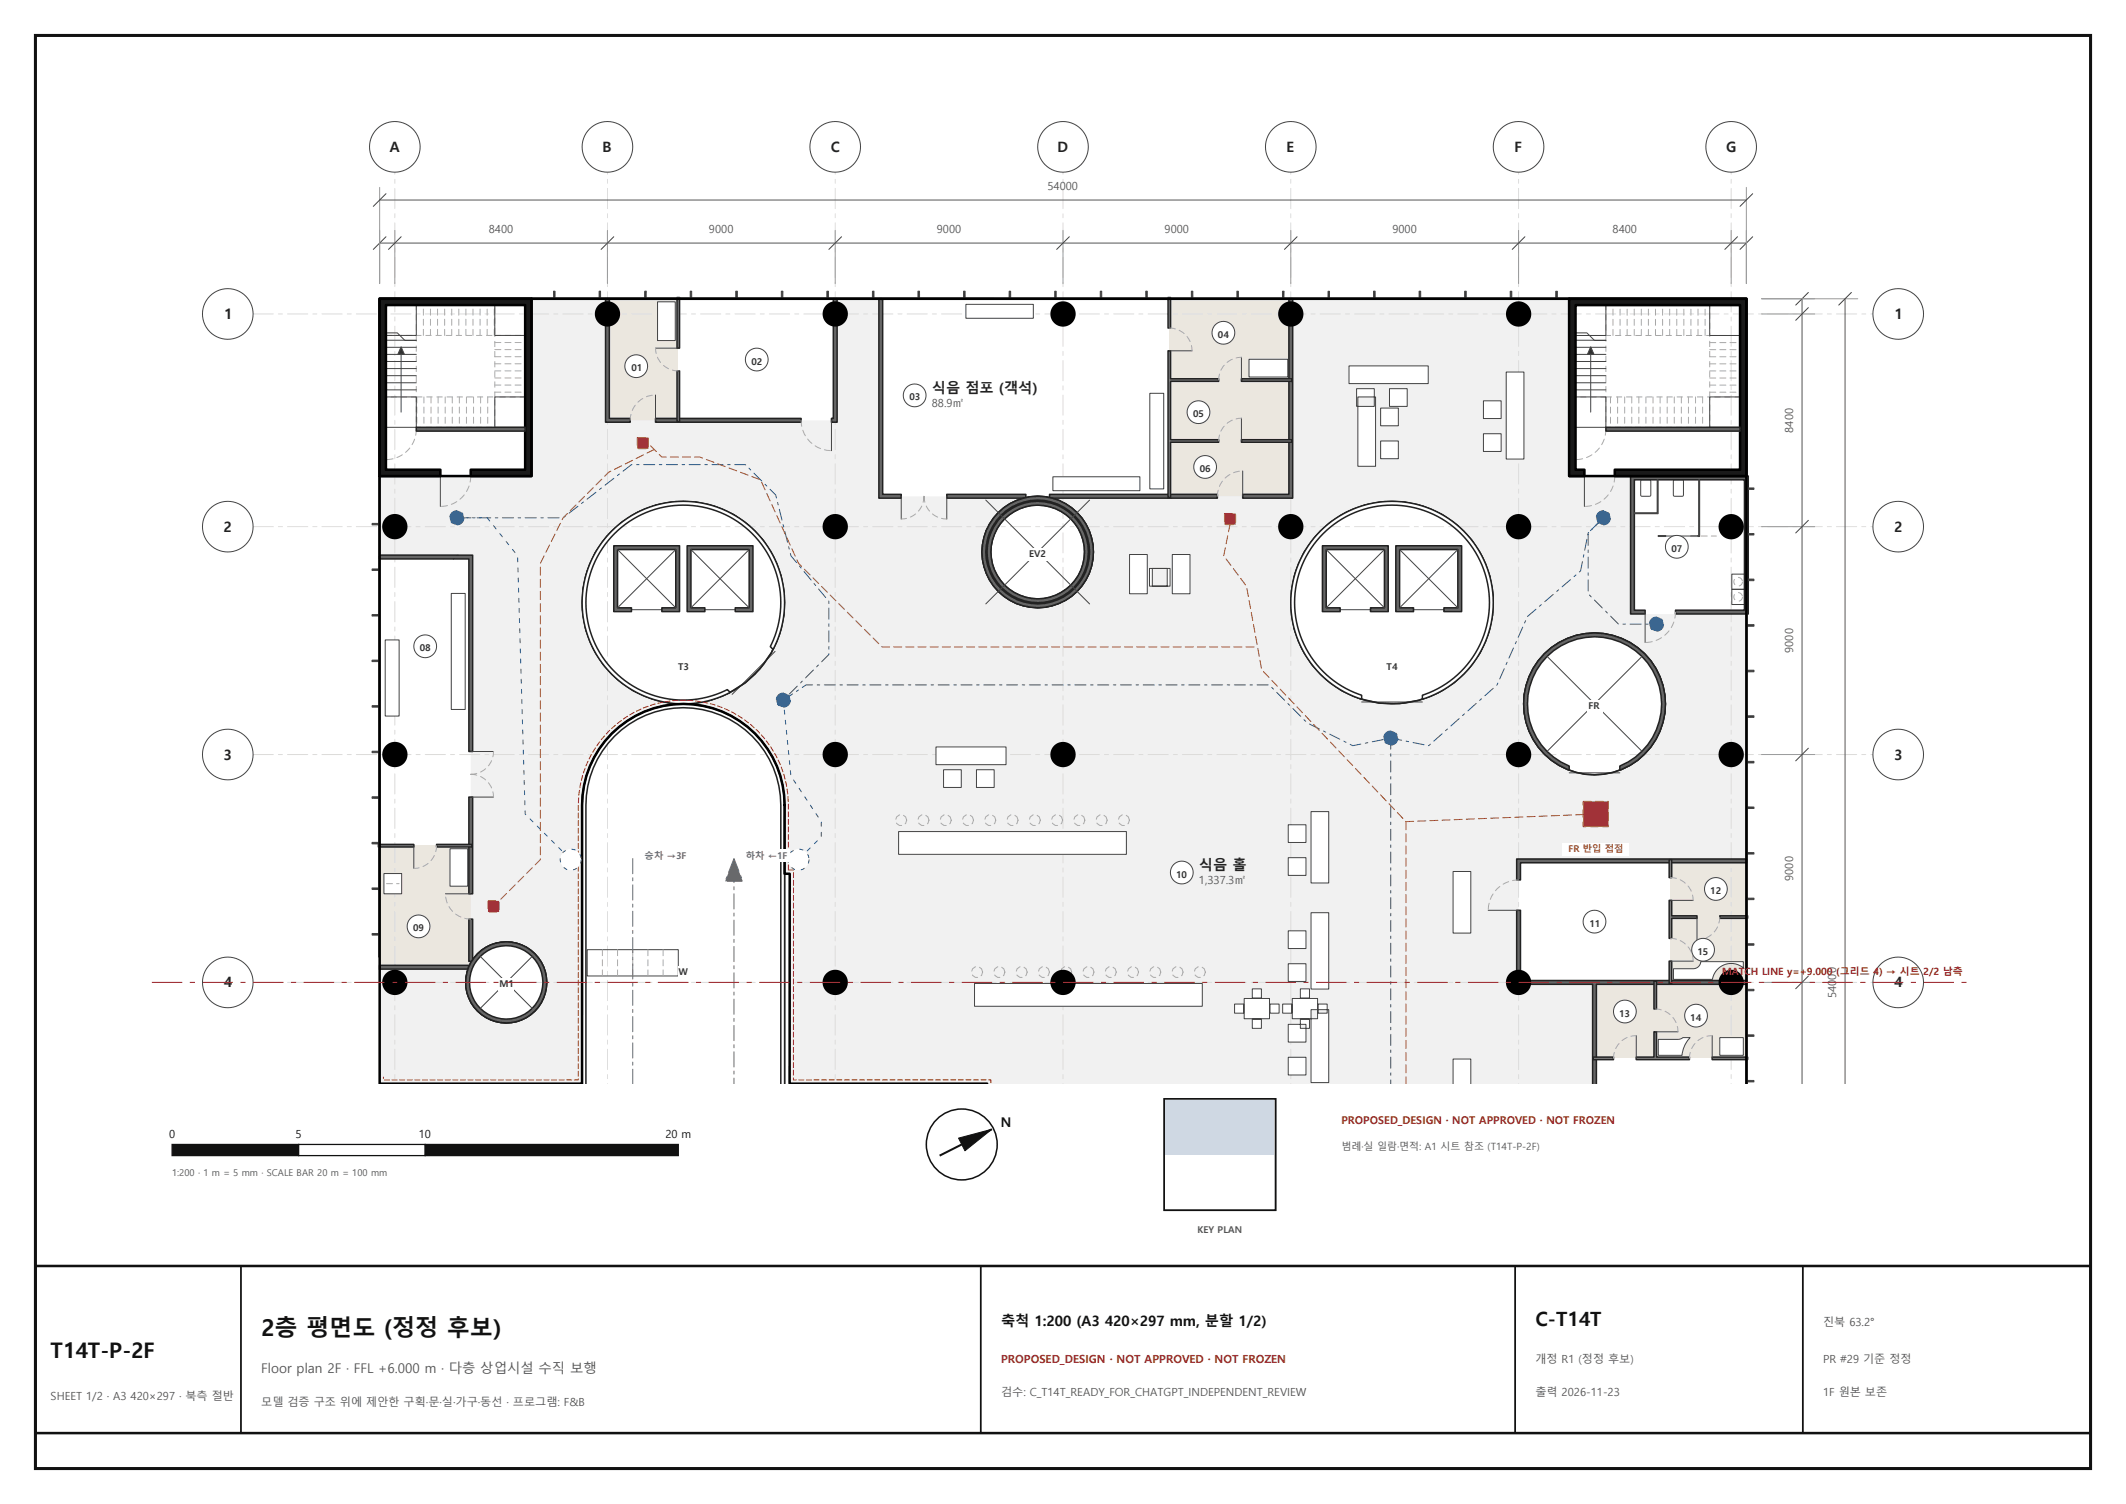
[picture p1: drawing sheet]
<svg xmlns="http://www.w3.org/2000/svg" width="420mm" height="297mm" viewBox="0 0 420 297" stroke-linecap="round" stroke-linejoin="round" font-family="sans-serif">
<path d="M7 7h406v283h-406z" fill="none" stroke="#111" stroke-width=".6"/>
<path d="M120 59h14v24h-14z" fill-rule="evenodd" fill="#ebe7df"/>
<g fill="#fff">
<path d="M134 59h31v24h-31z" fill-rule="evenodd"/>
<path d="M174 59h57v39h-57z" fill-rule="evenodd"/>
</g>
<g fill="#ebe7df">
<path d="M231 59h24v16.1h-24z" fill-rule="evenodd"/>
<path d="M231 75.1h24v12h-24z" fill-rule="evenodd"/>
<path d="M231 87.1h24v10.9h-24z" fill-rule="evenodd"/>
</g>
<path d="M75 110h18v57h-18z" fill-rule="evenodd" fill="#fff"/>
<path d="M75 167h18v24h-18z" fill-rule="evenodd" fill="#ebe7df"/>
<path d="M105 59h15v23.9l.1 .1h44.8l.1-24h9v38.9l30 .2a10.6 10.6 0 0 0-4.5 1.4l-1.2 .8a11.2 11.2 0 0 0-4.3 8.7l.2 2.1a10.8 10.8 0 0 0 4.1 6.6l2.5 1.5 2.8 .7 1.4 .1a11 11 0 0 0 5.5-1.5l2.3-1.7 1.7-2.3 .7-1.3 .4-1.3 .4-2.9a11 11 0 0 0-1.5-5.5l-1.7-2.3-2.3-1.7a11.1 11.1 0 0 0-4.4-1.4l48.8-.1 .1-39h55v34.9l.1 .1h12.2l-.2 .4v26.7l.4 .2h22.5v92.7h-189v-41.3l-.1-.2h-.9v-13.5a19.9 19.9 0 0 0-7.3-15.5l-1.6-1.1a19.2 19.2 0 0 0-7.2-3l-1.9-.3a20 20 0 0 0-18.6 8.8l-1 1.7a20.1 20.1 0 0 0-2.4 9.4v55h-40v-23l17.6-.1a8.1 8.1 0 0 0 1.8 8.8l.7 .6a8 8 0 0 0 11.3-1.4l.5-.9a8.1 8.1 0 0 0 .5-7.1l-.5-.9a8.1 8.1 0 0 0-5.9-3.9h-2.1l-1 .2-1.4 .5-1.4 .8-.8 .7-1.3 1.8v-80l-.2-.1h-17.7l-.1 11.6v-27.6h30zM300 170.1v23.8l.2 .1h14.8v20h30l-.1-44zM301 139a14 14 0 0 0 28 0 14 14 0 0 0-28 0zM252.6 214h44.8zM259.8 106a20.5 20.5 0 0 0-3.8 6.8 20.8 20.8 0 0 0 3.3 18.6l2.7 2.8a19.4 19.4 0 0 0 6.8 3.8l3.8 .9 3.9 .1 3.9-.7a22.3 22.3 0 0 0 9.8-6.3 19.9 19.9 0 0 0 2.6-22 22 22 0 0 0-8-8.4 20 20 0 0 0-15.2-1.8 19.2 19.2 0 0 0-6.9 3.5zM233 214h14zM119.9 105.9l-.1 .1a19.9 19.9 0 0 0-3.8 6.8 19.6 19.6 0 0 0-.9 7.7 19.9 19.9 0 0 0 6.9 13.7 20.1 20.1 0 0 0 18.4 4.1 22.3 22.3 0 0 0 9.8-6.3 20.1 20.1 0 0 0 4.1-18.4l-1.4-3.6a19.9 19.9 0 0 0-8.1-8.4 19.6 19.6 0 0 0-7.4-2.4l-3.9-.1a20.5 20.5 0 0 0-7.5 2.1l-1.7 1a10.3 10.3 0 0 0-3 2.4z" fill-rule="evenodd" fill="#f1f1f1"/>
<path d="M300 170h30v24h-30z" fill-rule="evenodd" fill="#fff"/>
<g fill="#ebe7df">
<path d="M330 170h15v11.1h-15z" fill-rule="evenodd"/>
<path d="M315 194h12v15h-12z" fill-rule="evenodd"/>
<path d="M327 194h18v15h-18z" fill-rule="evenodd"/>
<path d="M330 181.1h15v12.9h-15z" fill-rule="evenodd"/>
</g>
<path d="M315 209h30v5h-30z" fill-rule="evenodd" fill="#fff"/>
<g fill="none" stroke="#222" stroke-width=".3">
<path d="M119.8 106l2.9-2.7a20 20 0 0 1 30.1 6.7 22.1 22.1 0 0 1 2 11.4 22.3 22.3 0 0 1-4.6 10.6l-2.9 2.8a20.1 20.1 0 0 1-10.8 4.1 20.8 20.8 0 0 1-17.3-7.6l-2-3.3a20 20 0 0 1 .4-18.8zM259.8 106a22.3 22.3 0 0 1 9.8-6.3 20.8 20.8 0 0 1 18.5 4.1 20.8 20.8 0 0 1 6.8 17.6 22.4 22.4 0 0 1-4.7 10.6 20.7 20.7 0 0 1-17.6 6.9 20.1 20.1 0 0 1-10.6-4.7 20.7 20.7 0 0 1-6.8-17.6 22.4 22.4 0 0 1 4.6-10.6z"/>
<circle cx="205" cy="109" r="11"/>
<circle cx="315" cy="139" r="14"/>
<circle cx="100" cy="194" r="8"/>
</g>
<path d="M50 62h320M50 104h320M50 149h320M50 194h320M78 214v-180M120 214v-180M165 214v-180M210 214v-180M255 214v-180M300 214v-180M342 214v-180" fill="none" stroke="#dcdcdc" stroke-width=".2" stroke-dasharray="4 1 .8 1"/>
<g fill="#fff" stroke="#444" stroke-width=".2">
<path d="M129.9 59.6h3.5v7.7h-3.5z" fill-rule="evenodd"/>
<path d="M190.8 60.1h13.3v2.8h-13.3zM208 94.2h17.2v2.7h-17.2zM227.2 77.7h2.7v18.8h-2.7z" fill-rule="evenodd"/>
<path d="M246.8 71h7.6v3.5h-7.6z" fill-rule="evenodd"/>
<path d="M89.1 117.2h2.8v22.9h-2.8zM76.1 126.4h2.8v15h-2.8z" fill-rule="evenodd"/>
<path d="M88.9 167.6h3.5v7.4h-3.5zM75.9 172.5h3.5v4h-3.5z" fill-rule="evenodd"/>
</g>
<path d="M76.4 174.5h2.5" fill="none" stroke="#aaa" stroke-width=".2" stroke-dasharray="1.2 .8"/>
<path d="M223.1 109.5v7.8h3.5v-7.8zM227.6 112.3v3.5h3.5v-3.5zM231.6 109.5v7.8h3.5v-7.8zM227.1 112.3v3.5h3.5v-3.5zM287.1 209.1v4.9h3.5v-4.9zM291.6 214h3.5zM291.6 214h3.5zM287.1 172.1v12.2h3.5v-12.2zM223.4 214h15.8zM224.9 214h3.5zM231.4 214h3.5zM184.9 147.5v3.5h13.8v-3.5zM186.4 152v3.5h3.5v-3.5zM192.9 152v3.5h3.5v-3.5zM259 199.4v14.4h3.5v-14.4zM254.5 208.8v3.5h3.5v-3.5zM254.5 202.3v3.5h3.5v-3.5zM259 180.2v15.1h3.5v-15.1zM254.5 190.3v3.5h3.5v-3.5zM254.5 183.8v3.5h3.5v-3.5zM259 160.3v14.1h3.5v-14.1zM254.5 169.4v3.5h3.5v-3.5zM254.5 162.9v3.5h3.5v-3.5zM192.5 194.2v4.5h45v-4.5zM177.5 164.2v4.5h45v-4.5zM217.8 214h30zM221.8 214h1.9zM221.8 214h1.9zM226.6 214h1.9zM226.6 214h1.9zM231.3 214h1.9zM231.3 214h1.9zM236.1 214h1.9zM236.1 214h1.9zM240.8 214h1.9zM240.8 214h1.9zM245.6 214h1.9zM245.6 214h1.9zM245.8 197.2v4h5v-4zM243.9 198.3v1.8h1.8v-1.8zM250.9 198.3v1.8h1.8v-1.8zM247.4 201.3v1.8h1.8v-1.8zM247.4 195.3v1.8h1.8v-1.8zM255.3 197.2v4h5v-4zM253.4 198.3v1.8h1.8v-1.8zM260.4 198.3v1.8h1.8v-1.8zM256.9 201.3v1.8h1.8v-1.8zM256.9 195.3v1.8h1.8v-1.8zM266.5 72.3v3.5h15.7v-3.5zM268 76.8v3.5h3.5v-3.5zM274.5 76.8v3.5h3.5v-3.5zM268.3 78.4v13.7h3.5v-13.7zM272.7 87.1v3.5h3.5v-3.5zM272.7 80.6v3.5h3.5v-3.5zM297.6 73.5v17.2h3.5v-17.2zM293.1 85.7v3.5h3.5v-3.5zM293.1 79.2v3.5h3.5v-3.5z" fill-rule="evenodd" fill="#fff"/>
<g fill="none" stroke="#444" stroke-width=".2">
<path d="M266.5 72.3h15.7v3.5h-15.7zM268 76.8h3.5v3.5h-3.5zM268.3 78.4h3.5v13.7h-3.5zM274.5 76.8h3.5v3.5h-3.5zM293.1 79.2h3.5v3.5h-3.5zM297.6 73.5h3.5v17.2h-3.5zM272.7 87.1h3.5v3.5h-3.5zM272.7 80.6h3.5v3.5h-3.5zM293.1 85.7h3.5v3.5h-3.5zM223.1 109.5h3.5v7.8h-3.5zM227.1 112.3h3.5v3.5h-3.5zM227.6 112.3h3.5v3.5h-3.5z"/>
<path d="M231.6 109.5h3.5v7.8h-3.5zM184.9 147.5h13.8v3.5h-13.8zM186.4 152h3.5v3.5h-3.5zM192.9 152h3.5v3.5h-3.5zM177.5 164.2h45v4.5h-45zM254.5 169.4h3.5v3.5h-3.5zM254.5 162.9h3.5v3.5h-3.5zM259 160.3h3.5v14.1h-3.5zM287.1 172.1h3.5v12.2h-3.5zM192.5 194.2h45v4.5h-45zM243.9 198.3h1.8v1.8h-1.8zM245.8 197.2h5v4h-5z"/>
<path d="M247.4 195.3h1.8v1.8h-1.8zM250.9 198.3h1.8v1.8h-1.8zM253.4 198.3h1.8v1.8h-1.8zM254.5 190.3h3.5v3.5h-3.5zM254.5 183.8h3.5v3.5h-3.5zM255.3 197.2h5v4h-5zM256.9 195.3h1.8v1.8h-1.8zM259 199.4h3.5v14.4h-3.5zM259 180.2h3.5v15.1h-3.5zM260.4 198.3h1.8v1.8h-1.8zM247.4 201.3h1.8v1.8h-1.8zM254.5 208.8h3.5v3.5h-3.5z"/>
<path d="M254.5 202.3h3.5v3.5h-3.5zM256.9 201.3h1.8v1.8h-1.8zM287.1 214v-4.9h3.5v4.9"/>
</g>
<g fill="none" stroke="#aaa" stroke-width=".2" stroke-dasharray="1.2 .8">
<path d="M179.1 162l-.2-.7-.5-.4h-.7l-.6 .4-.2 .7 .2 .6 .6 .4h.7l.5-.4 .2-.6M183.5 162l-.2-.7-.5-.4h-.7l-.6 .4-.2 .7 .2 .6 .6 .4h.7l.5-.4 .2-.6M187.9 162l-.2-.7-.5-.4h-.7l-.6 .4-.2 .7 .2 .6 .6 .4h.7l.5-.4 .2-.6M192.3 162l-.2-.7-.5-.4h-.7l-.6 .4-.2 .7 .2 .6 .6 .4h.7l.5-.4 .2-.6M196.7 162l-.2-.7-.5-.4h-.7l-.6 .4-.2 .7 .2 .6 .6 .4h.7l.5-.4 .2-.6M201.1 162l-.2-.7-.5-.4h-.7l-.6 .4-.2 .7 .2 .6 .6 .4h.7l.5-.4 .2-.6M205.5 162l-.2-.7-.5-.4h-.7l-.6 .4-.2 .7 .2 .6 .6 .4h.7l.5-.4 .2-.6M209.9 162l-.2-.7-.5-.4h-.7l-.6 .4-.2 .7 .2 .6 .6 .4h.7l.5-.4 .2-.6M214.3 162l-.2-.7-.5-.4h-.7l-.6 .4-.2 .7 .2 .6 .6 .4h.7l.5-.4 .2-.6M218.7 162l-.2-.7-.5-.4h-.7l-.6 .4-.2 .7 .2 .6 .6 .4h.7l.5-.4 .2-.6M223.1 162l-.2-.7-.5-.4h-.7l-.6 .4-.2 .7 .2 .6 .6 .4h.7l.5-.4 .2-.6M194.1 192l-.2-.7-.5-.4h-.7l-.6 .4-.2 .7 .2 .6 .6 .4h.7l.5-.4 .2-.6"/>
<path d="M198.5 192l-.2-.7-.5-.4h-.7l-.6 .4-.2 .7 .2 .6 .6 .4h.7l.5-.4 .2-.6M202.9 192l-.2-.7-.5-.4h-.7l-.6 .4-.2 .7 .2 .6 .6 .4h.7l.5-.4 .2-.6M207.3 192l-.2-.7-.5-.4h-.7l-.6 .4-.2 .7 .2 .6 .6 .4h.7l.5-.4 .2-.6M211.7 192l-.2-.7-.5-.4h-.7l-.6 .4-.2 .7 .2 .6 .6 .4h.7l.5-.4 .2-.6M216.1 192l-.2-.7-.5-.4h-.7l-.6 .4-.2 .7 .2 .6 .6 .4h.7l.5-.4 .2-.6M220.5 192l-.2-.7-.5-.4h-.7l-.6 .4-.2 .7 .2 .6 .6 .4h.7l.5-.4 .2-.6M224.9 192l-.2-.7-.5-.4h-.7l-.6 .4-.2 .7 .2 .6 .6 .4h.7l.5-.4 .2-.6M229.3 192l-.2-.7-.5-.4h-.7l-.6 .4-.2 .7 .2 .6 .6 .4h.7l.5-.4 .2-.6M233.7 192l-.2-.7-.5-.4h-.7l-.6 .4-.2 .7 .2 .6 .6 .4h.7l.5-.4 .2-.6M238.1 192l-.2-.7-.5-.4h-.7l-.6 .4-.2 .7 .2 .6 .6 .4h.7l.5-.4 .2-.6"/>
</g>
<g fill="#fff" stroke="#444" stroke-width=".2">
<path d="M339.7 204.9h4.7v3.5h-4.7zM327.6 205.3l4-.1 .9-.3h1.4l-.5 .6a5.9 5.9 0 0 0-1.1 2.9h-4.7z" fill-rule="evenodd"/>
<path d="M330.6 191.3h3.9a1.5 1.5 0 0 0 1.5-1.4h8.4v1.2a3.7 3.7 0 0 0-6.1 2.3h-7.7z" fill-rule="evenodd"/>
</g>
<g fill="none" stroke="#444" stroke-width=".2">
<path d="M76.2 78.4h6v6h-6zM76.2 60.2h6v6h-6zM76.2 65.7h2.3l1.5 1.5h2.2M76.2 77h6M76.2 75.6h6M76.2 74.2h6M76.2 72.8h6M76.2 71.4h6M76.2 70h6M76.2 68.6h6M76.2 67.2h6M79.2 70v11.4"/>
<path d="M97.7 60.2h6v6h-6zM97.7 78.4h6v6h-6zM324.2 94.8l1.7-.1 .2 .2v2.8l-.1 .3h-1.6l-.2-.1zM330.6 94.8l1.7-.1 .2 .2 .1 2.9-.2 .2h-1.6l-.2-.1zM342.1 116.4h2.5v3h-2.5zM342.1 113.4h2.5v3h-2.5zM116 187.5h18v5.2h-18z"/>
</g>
<g fill="none" stroke="#aaa" stroke-width=".2" stroke-dasharray="1.2 .8" stroke-linecap="butt">
<path d="M76.2 66.2h6v12.2h-6zM82.2 60.2h15.5v6h-15.5zM82.2 78.4h15.5v6h-15.5zM97.7 66.2h6v12.2h-6z"/>
<circle cx="343.4" cy="117.9" r=".85"/>
<circle cx="343.4" cy="114.9" r=".85"/>
</g>
<g fill="none" stroke="#aaa" stroke-width=".2" stroke-dasharray="1.2 .8">
<path d="M82.4 78.4v6M83.6 66.2v-6M83.8 78.4v6M85 66.2v-6M85.2 78.4v6M86.4 66.2v-6M86.6 78.4v6M87.8 66.2v-6M88 78.4v6M89.2 66.2v-6M89.4 78.4v6M90.6 66.2v-6"/>
<path d="M90.7 78.4v6M92 66.2v-6M92.1 78.4v6M93.4 66.2v-6M93.5 78.4v6M94.8 66.2v-6M94.9 78.4v6M96.2 66.2v-6M96.3 78.4v6M97.6 66.2v-6M97.7 67.6h6M97.7 69h6"/>
<path d="M97.7 70.4h6M97.7 71.8h6M97.7 73.2h6M97.7 74.6h6M97.7 76h6M97.7 77.4h6M119 192.7v-5.2M122 192.7v-5.2M125 192.7v-5.2M128 192.7v-5.2M131 192.7v-5.2"/>
</g>
<path d="M79.2 68.5l.7 1.5h-1.3z" fill="#333" stroke="#444" stroke-width=".2"/>
<path d="M311.3 66.3h6v12.1h-6zM317.3 60.3h20.5v6h-20.5zM317.3 78.4h20.5v6h-20.5zM337.8 66.3h6v12.1h-6z" fill="none" stroke="#aaa" stroke-width=".2" stroke-dasharray="1.2 .8" stroke-linecap="butt"/>
<g fill="none" stroke="#444" stroke-width=".2">
<path d="M311.3 78.4h6v6h-6zM311.3 60.3h6v6h-6zM311.3 65.7h2.2l1.5 1.5h2.3M311.3 77h6M311.3 75.6h6M311.3 74.2h6M311.3 72.8h6M311.3 71.4h6M311.3 70h6M311.3 68.6h6M311.3 67.2h6M314.3 70v11.4"/>
<path d="M337.8 60.3h6v6h-6zM337.8 78.4h6v6h-6z"/>
</g>
<g fill="none" stroke="#aaa" stroke-width=".2" stroke-dasharray="1.2 .8">
<path d="M318.2 78.4v6M318.7 66.3v-6M319.6 78.4v6M320 66.3v-6M321 78.4v6M321.4 66.3v-6M322.4 78.4v6M322.8 66.3v-6M323.8 78.4v6M324.2 66.3v-6M325.2 78.4v6M325.6 66.3v-6"/>
<path d="M326.6 78.4v6M327 66.3v-6M328 78.4v6M328.4 66.3v-6M329.4 78.4v6M329.9 66.3v-6M330.8 78.4v6M331.3 66.3v-6M332.2 78.4v6M332.7 66.3v-6M333.6 78.4v6M334.1 66.3v-6"/>
<path d="M335 78.4v6M335.5 66.3v-6M336.4 78.4v6M336.9 66.3v-6M337.8 67.7h6M337.8 69h6M337.8 70.4h6M337.8 71.8h6M337.8 73.2h6M337.8 74.6h6M337.8 76h6M337.8 77.4h6"/>
</g>
<path d="M314.3 68.5l.6 1.5h-1.3z" fill="#333" stroke="#444" stroke-width=".2"/>
<path d="M299.6 179.8h.8v13.8h44.6v.8h-29.6v19.6h10.1h-10.9v-19.6h-15zM299.6 169.6h45.4v.8h-44.6v3.4h-.8zM334.5 214h10.5zM296.6 214h.8zM278 214h19.4zM215.6 214h3.4zM228 214h17.5zM250.5 214h21.2zM207.3 97.6h33.2v.8h-33.2zM254.6 59h.8v39.4h-9.9v-.8h9.1zM215.6 214h.8zM173.6 59h.8v38.6h3.6v.8h-4.4zM187 97.6h15.7v.8h-15.7zM119.6 59h.8v23.6h4.1v.8h-4.9zM129.5 82.6h28.8v.8h-28.8zM164.6 59h.8v24.4h-1.1v-.8h.3zM75 109.6h18.4v38.8h-.8v-38h-17.6zM92.6 157.4h.8v19.1h-.8zM92.6 181.5h.8v8.4h-.8zM75 190.6h17.6v.8h-17.6z" fill-rule="evenodd" fill="#666"/>
<g fill="none" stroke="#222" stroke-width=".3">
<path d="M119.6 59h.8v23.6h4.1v.8h-4.9zM164.6 59h.8v24.4h-1.1v-.8h.3zM173.6 59h.8v38.6h3.6v.8h-4.4zM254.6 59h.8v39.4h-9.9v-.8h9.1zM129.5 82.6h28.8v.8h-28.8zM187 97.6h15.7v.8h-15.7zM207.3 97.6h33.2v.8h-33.2zM75 109.6h18.4v38.8h-.8v-38h-17.6zM92.6 157.4h.8v19.1h-.8zM299.6 169.6h45.4v.8h-44.6v3.4h-.8zM75 190.6h17.6v.8h-17.6zM92.6 181.5h.8v8.4h-.8z"/>
<path d="M314.6 214v-19.6h-15v-14.6h.8v13.8h44.6v.8h-29.6v19.6"/>
</g>
<path d="M326.7 203.7h.5v5h6.5v.5h-10.4v-.5h3.4zM314.7 208.7h4v.5h-4zM326.7 193.7h.5v5.6h-.5zM338.3 208.7h6.9v.5h-6.9zM329.7 177.8h.5v3h5.1v.5h-5.1v4h-.5zM329.7 169.7h.5v3.6h-.5zM339.7 180.8h5.5v.5h-5.5zM329.7 189.8h.5v4.4h-.5zM254.7 214h5.5zM264.8 214h5.4zM269.7 214h.5zM269.7 214h.5zM230.7 69.3h.6v5.5h9.5v.5h-9.5v11.5h9.5v.5h-9.5v11h-.6zM230.7 58.8h.6v6h-.6zM245.2 74.8h10v.5h-10zM245.2 86.8h10v.5h-10zM240.8 214h4.9zM250.3 214h4.9zM250.3 214h4.9zM240.8 214h.5zM133.7 58.8h.5v10h-.5zM133.7 73.3h.5v9.9h-.5zM74.8 166.7h6.9v.5h-6.9zM86.2 166.7h7.1v.5h-7.1z" fill-rule="evenodd" fill="#808080"/>
<g fill="none" stroke="#222" stroke-width=".3">
<path d="M133.7 58.8h.5v10h-.5zM230.7 58.8h.6v6h-.6zM133.7 73.3h.5v9.9h-.5zM230.7 69.3h.6v5.5h9.5v.5h-9.5v11.5h9.5v.5h-9.5v11h-.6zM245.2 74.8h10v.5h-10zM245.2 86.8h10v.5h-10zM74.8 166.7h6.9v.5h-6.9zM86.2 166.7h7.1v.5h-7.1zM329.7 177.8h.5v3h5.1v.5h-5.1v4h-.5zM329.7 169.7h.5v3.6h-.5zM326.7 193.7h.5v5.6h-.5zM329.7 189.8h.5v4.4h-.5z"/>
<path d="M339.7 180.8h5.5v.5h-5.5zM314.7 208.7h4v.5h-4zM326.7 203.7h.5v5h6.5v.5h-10.4v-.5h3.4zM338.3 208.7h6.9v.5h-6.9z"/>
</g>
<path d="M322.1 94h23.3v27.2h-14.4v-.7h13.6v-25.8h-21.7v25.8h2.1v.7h-2.9z" fill-rule="evenodd" fill="#666" stroke="#222" stroke-width=".3"/>
<g fill="#888" stroke="#444" stroke-width=".2">
<path d="M327.4 94.7h.2v6.7h-.2z" fill-rule="evenodd"/>
<path d="M322.9 101.3h4.5v.1h-4.5z" fill-rule="evenodd"/>
<path d="M335.6 94.7h.2v11.3h-.2z" fill-rule="evenodd"/>
<path d="M327.6 105.8h1.5v.2h-1.5z" fill-rule="evenodd"/>
<path d="M334.1 105.8h1.5v.2h-1.5z" fill-rule="evenodd"/>
</g>
<g fill="none" stroke="#444" stroke-width=".2">
<path d="M105 58.8h205v.2h-143.5h-61.5zM129.5 78v5M129.5 68.8h4.5M231 69.3h4.5M245.2 70.6v4.5M74.8 94h.2v95h-.2zM76.2 84.8v6M87 94v6M164.3 83v6M178 98v4.5M187 98v4.5M245.2 82.6v4.5"/>
<path d="M245.5 93v5M311.3 84.8v6M313 94v6M345 94h.2v120M345 94h.1M345 94v120M329.1 105.8h5M124.7 120.4h6M139.2 120.4h6M153.1 128.6l-8.5 8.5M264.8 120.4h5.9M269 138.6h12"/>
<path d="M279.2 120.4h6M325 120.9v6M93 148.4h4.5M93 157.4h4.5M310 152.6h10M81.7 167v4.5M88 176.5h5M294 179.8h6M330 177.8h4.5M330 189.8h4.5M335.3 181.1v4.5M323.3 204.5v4.5"/>
<path d="M327 203.7h4.5M338.3 204.5v4.5"/>
</g>
<g fill="none" stroke="#aaa" stroke-width=".2" stroke-dasharray="1.2 .8">
<path d="M134 73.3a4.5 4.5 0 0 1-4.5-4.5M231 64.8a4.5 4.5 0 0 1 4.5 4.5M240.8 75.1a4.5 4.5 0 0 1 4.4-4.5M82.2 84.8a6 6 0 0 1-6 6M93 94a6 6 0 0 1-6 6M124.5 83a5 5 0 0 1 5-5M158.3 83a6 6 0 0 0 6 6M182.5 98a4.5 4.5 0 0 0 4.5 4.5M182.5 98a4.5 4.5 0 0 1-4.5 4.5M240.5 98a5 5 0 0 1 5-5M240.8 87.1a4.5 4.5 0 0 1 4.4-4.5M317.3 84.8a6 6 0 0 1-6 6"/>
<path d="M319 94a6 6 0 0 1-6 6M334.1 105.8h5M331 120.9a6 6 0 0 1-6 6M93 152.9a4.5 4.5 0 0 0 4.5-4.5M93 152.9a4.5 4.5 0 0 1 4.5 4.5M86.2 167a4.5 4.5 0 0 1-4.5 4.5M300 173.8a6 6 0 0 0-6 6M330 173.3a4.5 4.5 0 0 1 4.5 4.5M93 181.5a5 5 0 0 1-5-5M327 199.3a4.5 4.5 0 0 1 4.5 4.4M330 185.3a4.5 4.5 0 0 1 4.5 4.5M339.7 181.1a4.5 4.5 0 0 1-4.4 4.5"/>
<path d="M318.7 209a4.5 4.5 0 0 1 4.6-4.5M333.7 209a4.5 4.5 0 0 1 4.6-4.5"/>
</g>
<path d="M73.5 184.3h1.3v.4h-1.3zM73.5 175.3h1.3v.4h-1.3zM73.5 166.3h1.3v.4l-1.3-.1zM73.5 157.3h1.3v.4l-1.3-.1zM73.5 148.3l1.3 .1v.2h-1.3zM73.5 139.3l1.3 .1v.2h-1.3zM73.5 130.4h1.3v.2l-1.3 .1zM73.5 121.4h1.3v.2l-1.3 .1zM73.5 112.4h1.3v.2h-1.3zM73.5 103.4h1.3v.2h-1.3zM154.4 57.5h.3v1.3h-.3zM199.4 57.5h.3v1.3h-.4zM109.4 57.5h.3l-.1 1.3h-.2zM136.4 57.5h.2v1.3h-.2zM190.4 57.5h.3v1.3h-.4zM145.4 57.5h.3v1.3h-.3zM163.4 57.5h.3v1.3h-.4zM181.3 57.5h.4v1.3h-.4zM208.4 57.5h.3v1.3h-.3zM172.4 57.5h.3v1.3h-.4zM118.4 57.5h.2v1.3h-.2zM127.4 57.5h.3l-.1 1.3h-.2zM233.3 214h.4zM269.3 214h.4zM278.4 214h.2zM224.3 214h.4zM296.3 214h.3zM305.3 214h.4zM251.3 214h.3zM260.4 214h.3zM287.3 214h.3zM242.3 214h.3zM345.2 150.4l1.3-.1v.4h-1.3zM298.3 57.5h.4v1.3h-.3zM244.4 57.5h.2l.1 1.3h-.3zM253.4 57.5h.3l-.1 1.3h-.2zM262.4 57.5h.3l-.1 1.3h-.2zM289.3 57.5h.4v1.3h-.3zM307.3 57.5h.4v1.3h-.4zM235.4 57.5h.2l.1 1.3h-.3zM280.3 57.5h.4v1.3h-.3zM226.4 57.5h.2l.1 1.3h-.3zM271.3 57.5h.4v1.3h-.3zM217.4 57.5h.2l.1 1.3h-.3zM345.2 214h1.3zM345.2 214h1.3zM345.2 214h1.3zM345.2 214h1.3zM345.2 214h1.3zM345.2 214h1.3zM345.2 214h1.3zM345.2 214h1.3zM345.2 214h1.3zM345.2 213.4h1.3v.2h-1.3zM345.2 204.4h1.3v.2h-1.3zM345.2 195.4h1.3v.3l-1.3-.1zM345.2 186.4h1.3v.3h-1.3zM345.2 177.4h1.3v.3h-1.3zM345.2 168.3l1.3 .1v.3h-1.3zM345.2 159.3l1.3 .1v.3h-1.3zM345.2 141.4l1.3-.1v.4h-1.3zM345.2 132.4l1.3-.1v.4h-1.3zM345.2 123.4l1.3-.1v.4h-1.3zM345.2 114.4h1.3v.3h-1.3zM345.2 105.4h1.3v.2h-1.3zM345.2 96.4h1.3v.2h-1.3z" fill-rule="evenodd" fill="#333" stroke="#444" stroke-width=".2"/>
<g fill="none" stroke="#222" stroke-width=".3">
<path d="M115 214v-55a20 20 0 0 1 20-20 20 20 0 0 1 20 20v55"/>
<circle cx="135" cy="119" r="20"/>
<circle cx="205" cy="109" r="9.3"/>
<circle cx="205" cy="109" r="11"/>
<circle cx="275" cy="119" r="20"/>
<circle cx="315" cy="139" r="14"/>
<circle cx="100" cy="194" r="8"/>
</g>
<path d="M305.1 129.1a14 14 0 0 1 21.6 2.3 14 14 0 0 1-6.7 20.7v-.8a13.2 13.2 0 0 0 5.5-20.3 13.2 13.2 0 0 0-21 0 13.2 13.2 0 0 0 5.5 20.3v.8a14 14 0 0 1-4.9-23z" fill-rule="evenodd" fill="#666" stroke="#222" stroke-width=".3"/>
<path d="M305.6 129.6l18.8 18.8M324.4 129.6l-18.8 18.8" fill="none" stroke="#444" stroke-width=".2"/>
<path d="M92 194a8 8 0 0 1 16 0 8 8 0 0 1-16 0zM92.8 194a7.2 7.2 0 0 0 14.4 0 7.2 7.2 0 0 0-14.4 0z" fill-rule="evenodd" fill="#666" stroke="#222" stroke-width=".3"/>
<path d="M94.9 188.9l10.2 10.2M105.1 188.9l-10.2 10.2" fill="none" stroke="#444" stroke-width=".2"/>
<path d="M120.9 104.9a20 20 0 0 1 25.9-2 20 20 0 0 1 5.9 25.3l-.5-.5a19.2 19.2 0 0 0-14.2-27.7 19.2 19.2 0 0 0-22 22 19.2 19.2 0 0 0 27.7 14.2l.5 .5a20 20 0 0 1-25.3-5.9 20 20 0 0 1 2-25.9z" fill-rule="evenodd" fill="#fff" stroke="#222" stroke-width=".3"/>
<path d="M121.2 107.8h13v13h-3.5v-.8h2.8v-11.5h-11.5v11.5h2.7v.8h-3.5z" fill-rule="evenodd" fill="#666" stroke="#222" stroke-width=".3"/>
<path d="M122 108.5l11.5 11.5M133.5 108.5l-11.5 11.5" fill="none" stroke="#444" stroke-width=".2"/>
<path d="M135.8 107.8h12.9v13h-3.5v-.8h2.8v-11.5h-11.5v11.5h2.7v.8h-3.4z" fill-rule="evenodd" fill="#666" stroke="#222" stroke-width=".3"/>
<path d="M136.5 108.5l11.5 11.5M148 108.5l-11.5 11.5" fill="none" stroke="#444" stroke-width=".2"/>
<path d="M260.9 104.9a20 20 0 0 1 31.2 3.7 20 20 0 0 1-11.1 29.5v-.8a19.2 19.2 0 0 0 9.6-29.6 19.2 19.2 0 0 0-31.2 0 19.2 19.2 0 0 0 9.6 29.6v.8a20 20 0 0 1-8.1-33.2z" fill-rule="evenodd" fill="#fff" stroke="#222" stroke-width=".3"/>
<path d="M261.2 107.8h13.1v13h-3.6v-.8h2.8v-11.5h-11.5v11.5h2.8v.8h-3.6z" fill-rule="evenodd" fill="#666" stroke="#222" stroke-width=".3"/>
<path d="M262 108.5l11.5 11.5M273.5 108.5l-11.5 11.5" fill="none" stroke="#444" stroke-width=".2"/>
<path d="M275.7 107.8h13.1v13h-3.6v-.8h2.8v-11.5h-11.5v11.5h2.7v.8h-3.5z" fill-rule="evenodd" fill="#666" stroke="#222" stroke-width=".3"/>
<path d="M276.5 108.5l11.5 11.5M288 108.5l-11.5 11.5" fill="none" stroke="#444" stroke-width=".2"/>
<path d="M120.9 144.9a20 20 0 0 1 21.8-4.4 20 20 0 0 1 12.3 18.5v55h-40v-55a20 20 0 0 1 5.9-14.1zM121.4 145.4a19.3 19.3 0 0 0-5.6 13.6l-.1 55h38.6v-55a19.3 19.3 0 0 0-11.9-17.8 19.3 19.3 0 0 0-21 4.2z" fill-rule="evenodd" fill="#fff"/>
<path d="M115 214v-55a20 20 0 0 1 20-20 20 20 0 0 1 20 20v55M115.7 214l.1-55a19.3 19.3 0 0 1 19.2-19.2 19.3 19.3 0 0 1 19.3 19.2v55" fill="none" stroke="#222" stroke-width=".3"/>
<path d="M194 109a11 11 0 0 1 22 0 11 11 0 0 1-22 0zM194.8 109a10.2 10.2 0 0 0 20.4 0 10.2 10.2 0 0 0-20.4 0zM195 109a10 10 0 0 1 20 0 10 10 0 0 1-20 0zM195.8 109a9.2 9.2 0 0 0 18.4 0 9.2 9.2 0 0 0-18.4 0z" fill-rule="evenodd" fill="#666" stroke="#222" stroke-width=".3"/>
<path d="M194.7 98.8l20.6 20.5M215.3 98.8l-20.6 20.5" fill="none" stroke="#444" stroke-width=".2"/>
<path d="M75 59h30v35h-30zM310 59h35v35h-35z" fill="none" stroke="#000" stroke-width=".5"/>
<path d="M75 59h30v35h-12v-1.2h10.7v-32.6h-27.5v32.6h10.8v1.2h-12z" fill-rule="evenodd" fill="#1a1a1a" stroke="#000" stroke-width=".5"/>
<path d="M82.2 84.4h21.5v.7h-21.5z" fill-rule="evenodd" fill="#666" stroke="#222" stroke-width=".3"/>
<path d="M310 59h35v35h-26v-1.2h24.8v-32.5h-32.5v32.5h1.7v1.2h-3z" fill-rule="evenodd" fill="#1a1a1a" stroke="#000" stroke-width=".5"/>
<path d="M317.3 84.4h26.5v.7h-26.5z" fill-rule="evenodd" fill="#666" stroke="#222" stroke-width=".3"/>
<path d="M195 214h-39v-41.5h-1v-13.5a20 20 0 0 0-20-20 20 20 0 0 0-20 20v55h-40v-155h270v155" fill="none" stroke="#000" stroke-width=".5"/>
<g fill="#000" stroke="#000" stroke-width=".5">
<circle cx="120" cy="62" r="2.25"/>
<circle cx="165" cy="62" r="2.25"/>
<circle cx="210" cy="62" r="2.25"/>
<circle cx="255" cy="62" r="2.25"/>
<circle cx="300" cy="62" r="2.25"/>
<circle cx="78" cy="104" r="2.25"/>
<circle cx="165" cy="104" r="2.25"/>
<circle cx="255" cy="104" r="2.25"/>
<circle cx="300" cy="104" r="2.25"/>
<circle cx="342" cy="104" r="2.25"/>
<circle cx="78" cy="149" r="2.25"/>
<circle cx="165" cy="149" r="2.25"/>
<circle cx="210" cy="149" r="2.25"/>
<circle cx="300" cy="149" r="2.25"/>
<circle cx="342" cy="149" r="2.25"/>
<circle cx="78" cy="194" r="2.25"/>
<circle cx="165" cy="194" r="2.25"/>
<circle cx="210" cy="194" r="2.25"/>
<circle cx="300" cy="194" r="2.25"/>
<circle cx="342" cy="194" r="2.25"/>
</g>
<path d="M155.7 171.8v-12.8a20.8 20.8 0 0 0-20.7-20.7 20.8 20.8 0 0 0-20.8 20.7v54.3h-38.4v-.6M195.8 214v-.8l-39.1 .1 .1-41.5h-1.1" fill="none" stroke="#b3261e" stroke-width=".2" stroke-dasharray="1 .5"/>
<path d="M90.2 102.3h6l6 7.5 1.5 51 9 9M154.7 138.3l1.5 15 6 9v3l-4.5 4.5" fill="none" stroke="#2f5d8a" stroke-width=".2" stroke-dasharray=".8 1.2"/>
<path d="M90.2 102.3h21l13.5-10.5h22.5l6 6 3 12 7.5 9v10.5l-9 9M316.7 102.3l-3 3v12l6 6h7.5M154.7 138.3l4.5-3h91.5l7.5 7.5 9 4.5 7.5-1.5M274.7 145.8l7.5 1.5 13.5-12 6-13.5 10.5-9 1.5-7.5 3-3M274.7 145.8v68.2" fill="none" stroke="#2f5d8a" stroke-width=".2" stroke-dasharray="2.2 .9 .5 .9"/>
<g fill="#2f5d8a" stroke="#2f5d8a" stroke-width=".2" stroke-dasharray="2.2 .9 .5 .9" stroke-linecap="butt">
<circle cx="90.3" cy="102.2" r="1.4"/>
<circle cx="316.8" cy="102.2" r="1.4"/>
<circle cx="327.2" cy="123.2" r="1.4"/>
<circle cx="154.7" cy="138.2" r="1.4"/>
<circle cx="274.8" cy="145.8" r="1.4"/>
</g>
<g fill="#fff" stroke="#2f5d8a" stroke-width=".2" stroke-dasharray=".8 1.2" stroke-linecap="butt">
<circle cx="157.7" cy="169.8" r="2.1"/>
<circle cx="112.8" cy="169.8" r="2.1"/>
</g>
<path d="M129.2 88.8l-9 4.5-9 9-4.5 9v58.5l-9 9M247.7 127.8h-73.5l-16.5-16.5-7.5-16.5-12-4.5h-7.5l-3-3M277.7 162.3v51.7M315.2 160.8l-37.5 1.5-28.5-30-3-16.5-4.5-6 1.5-7.5" fill="none" stroke="#9a5b1e" stroke-width=".2" stroke-dasharray="1.6 .8"/>
<g fill="#9a5b1e" stroke="#9a5b1e" stroke-width=".2" stroke-dasharray="1.6 .8" stroke-linecap="butt">
<path d="M125.9 86.4h2.2v2.2h-2.2z" fill-rule="evenodd"/>
<path d="M241.9 101.4h2.2v2.2h-2.2z" fill-rule="evenodd"/>
<path d="M96.4 177.9h2.2v2.2h-2.2z" fill-rule="evenodd"/>
<path d="M312.7 158.2h5v5.1h-5z" fill-rule="evenodd"/>
</g>
<path d="M125 169.5v44.5M145 214v-44.4" fill="none" stroke="#7a3b8c" stroke-width=".2" stroke-dasharray="3 .8 .6 .8"/>
<path d="M145 169.5l1.7 4.5h-3.5z" fill="#7a3b8c" stroke="#7a3b8c" stroke-width=".2" stroke-dasharray="3 .8 .6 .8" stroke-linecap="butt"/>
<g fill="#fff" stroke="#444" stroke-width=".2">
<circle cx="125.7" cy="72.3" r="2.25"/>
<circle cx="149.5" cy="71" r="2.25"/>
<circle cx="180.7" cy="78.1" r="2.25"/>
<circle cx="241.7" cy="65.7" r="2.25"/>
<circle cx="236.8" cy="81.4" r="2.25"/>
<circle cx="238.1" cy="92.2" r="2.25"/>
<circle cx="331.3" cy="108" r="2.25"/>
<circle cx="84" cy="127.6" r="2.25"/>
<circle cx="82.7" cy="182.9" r="2.25"/>
<circle cx="233.5" cy="172.3" r="2.25"/>
<circle cx="315" cy="182" r="2.25"/>
<circle cx="339" cy="175.5" r="2.25"/>
<circle cx="321" cy="199.7" r="2.25"/>
<circle cx="335.1" cy="200.6" r="2.25"/>
<circle cx="336.5" cy="187.5" r="2.25"/>
</g>
<g fill="#fff">
<path d="M313.5 138.2h3v2.5h-3z"/>
<path d="M98.5 193.2h3v2.5h-3z"/>
<path d="M133.5 130.6h3v2.5h-3z"/>
<path d="M273.5 130.6h3v2.5h-3z"/>
<path d="M134.1 190.7h1.8v2.5h-1.8z"/>
<path d="M202.9 108.2h4.2v2.5h-4.2z"/>
<path d="M308.7 166.4h13.1v2.6h-13.1z"/>
<path d="M146.9 167.7h9.2v2.5h-9.2z"/>
<path d="M126.9 167.7h9.2v2.5h-9.2z"/>
</g>
<path d="M75 39.5h270M75 48h270M356 59v155M364.5 59v155" fill="none" stroke="#555" stroke-width=".2"/>
<g fill="none" stroke="#999" stroke-width=".2">
<path d="M75 37v19M345 37v19M78 45.5v10.5M120 45.5v10.5M165 45.5v10.5M210 45.5v10.5M255 45.5v10.5M300 45.5v10.5M342 45.5v10.5M348 59h19M348 62h10.5M348 104h10.5"/>
<path d="M348 149h10.5M348 194h10.5"/>
</g>
<g fill="none" stroke="#444" stroke-width=".2">
<path d="M76.2 38.3l-2.5 2.5M346.2 38.3l-2.4 2.5M76.2 46.8l-2.5 2.4M79.2 46.8l-2.5 2.4M121.2 46.8l-2.5 2.4M166.3 46.8l-2.6 2.4M211.3 46.8l-2.6 2.4M256.3 46.8l-2.5 2.4M301.3 46.8l-2.5 2.4M343.2 46.8l-2.4 2.4M346.2 46.8l-2.4 2.4M357.2 57.7l-2.5 2.6"/>
<path d="M365.8 57.7l-2.6 2.6M357.2 60.7l-2.5 2.6M357.2 102.8l-2.5 2.5M357.2 147.8l-2.5 2.5M357.2 192.8l-2.5 2.5"/>
</g>
<g fill="#fff" stroke="#444" stroke-width=".2">
<circle cx="78" cy="29" r="5"/>
<circle cx="120" cy="29" r="5"/>
<circle cx="165" cy="29" r="5"/>
<circle cx="210" cy="29" r="5"/>
<circle cx="255" cy="29" r="5"/>
<circle cx="300" cy="29" r="5"/>
<circle cx="342" cy="29" r="5"/>
<circle cx="45" cy="194" r="5"/>
<circle cx="375" cy="194" r="5"/>
<circle cx="45" cy="149" r="5"/>
<circle cx="375" cy="149" r="5"/>
<circle cx="45" cy="104" r="5"/>
<circle cx="375" cy="104" r="5"/>
<circle cx="45" cy="62" r="5"/>
<circle cx="375" cy="62" r="5"/>
</g>
<path d="M30 194h360" fill="none" stroke="#9b1c1c" stroke-width=".2" stroke-dasharray="6 1.5 1 1.5" stroke-linecap="butt"/>
<path d="M34 226h25v2.2h-25z" fill="#111" stroke="#111" stroke-width=".25"/>
<path d="M59 226h25v2.2h-25z" fill="#fff" stroke="#111" stroke-width=".25"/>
<path d="M84 226h50v2.2h-50z" fill="#111" stroke="#111" stroke-width=".25"/>
<circle cx="190" cy="226" r="7" fill="none" stroke="#111" stroke-width=".3"/>
<path d="M185.6 228.2l10.3-5.2z" fill="#000" stroke="#111" stroke-width=".4"/>
<path d="M189.4 224.7l6.5-1.7-5.3 4.2z" fill="#111" stroke="#111" stroke-width=".2"/>
<path d="M230 217h22v22h-22z" fill="#fff" stroke="#111" stroke-width=".3"/>
<path d="M230 217h22v11h-22z" fill="#cfd8e3"/>
<path d="M230 217h22v22h-22z" fill="none" stroke="#111" stroke-width=".3"/>
<path d="M7 250h406v33h-406z" fill="none" stroke="#111" stroke-width=".5"/>
<path d="M47.6 250v33M193.8 250v33M299.3 250v33M356.2 250v33" fill="none" stroke="#111" stroke-width=".35"/>
<text font-size="4.6" fill="#111" x="51.6" y="263.9">2층 평면도 (정정 후보)</text>
<text font-size="4.2" fill="#111" x="10" y="268.1">T14T-P-2F</text>
<text font-size="3.9" fill="#111" x="303.3" y="261.9">C-T14T</text>
<g font-size="2.8" fill="#222">
<text x="77" y="30">A</text>
<text x="119" y="30">B</text>
<text x="164.1" y="30">C</text>
<text x="208.9" y="30">D</text>
<text x="254.2" y="30">E</text>
<text x="299.2" y="30">F</text>
<text x="341" y="30">G</text>
<text x="44.3" y="63">1</text>
<text x="374.3" y="63">1</text>
<text x="184.1" y="77.6">식음 점포 (객석)</text>
<text x="44.2" y="105">2</text>
<text x="374.2" y="105">2</text>
<text x="44.2" y="150">3</text>
<text x="374.2" y="150">3</text>
<text x="236.8" y="171.8">식음 홀</text>
<text x="44.2" y="195">4</text>
<text x="374.2" y="195">4</text>
</g>
<text font-size="2.8" fill="#111" x="197.8" y="261.9">축척 1:200 (A3 420×297 mm, 분할 1/2)</text>
<text font-size="2.6" fill="#111" x="197.7" y="222.6">N</text>
<text font-size="2.6" fill="#555" x="51.6" y="271.1">Floor plan 2F · FFL +6.000 m · 다층 상업시설 수직 보행</text>
<g font-size="2.2" fill="#555">
<text x="206.9" y="37.5">54000</text>
<text x="96.6" y="46">8400</text>
<text x="140.1" y="46">9000</text>
<text x="185.1" y="46">9000</text>
<text x="230.1" y="46">9000</text>
<text x="275.1" y="46">9000</text>
<text x="318.6" y="46">8400</text>
<text x="184.1" y="80.3">88.9㎡</text>
<text x="354.2" y="85.4" transform="rotate(-90 354.2 85.4)">8400</text>
<text x="354.2" y="128.9" transform="rotate(-90 354.2 128.9)">9000</text>
<text x="354.2" y="173.9" transform="rotate(-90 354.2 173.9)">9000</text>
<text x="236.8" y="174.6">1,337.3㎡</text>
<text x="362.8" y="197.1" transform="rotate(-90 362.8 197.1)">54000</text>
<text x="360.2" y="261.9">진북 63.2°</text>
<text x="303.3" y="269.1">개정 R1 (정정 후보)</text>
<text x="360.2" y="269.1">PR #29 기준 정정</text>
<text x="197.8" y="275.7">검수: C_T14T_READY_FOR_CHATGPT_INDEPENDENT_REVIEW</text>
<text x="303.3" y="275.7">출력 2026-11-23</text>
<text x="360.2" y="275.7">1F 원본 보존</text>
<text x="10" y="276.4">SHEET 1/2 · A3 420×297 · 북측 절반</text>
<text x="51.6" y="277.7">모델 검증 구조 위에 제안한 구획·문·실·가구·동선 · 프로그램: F&amp;B</text>
</g>
<g font-size="2.2" fill="#111">
<text x="33.4" y="224.8">0</text>
<text x="58.4" y="224.8">5</text>
<text x="82.7" y="224.8">10</text>
<text x="131.4" y="224.8">20 m</text>
</g>
<text font-size="2.2" fill="#9b1c1c" x="197.8" y="269.1">PROPOSED_DESIGN · NOT APPROVED · NOT FROZEN</text>
<text font-size="2.1" fill="#9b1c1c" x="265" y="222">PROPOSED_DESIGN · NOT APPROVED · NOT FROZEN</text>
<text font-size="2" fill="#9b1c1c" x="340.2" y="192.5">MATCH LINE y=+9.000 (그리드 4) → 시트 2/2 남측</text>
<text font-size="2" fill="#555" x="265" y="227">범례·실 일람·면적: A1 시트 참조 (T14T-P-2F)</text>
<g font-size="1.9" fill="#333">
<text x="240.6" y="66.7">04</text>
<text x="124.7" y="73.3">01</text>
<text x="148.5" y="72">02</text>
<text x="179.6" y="79.1">03</text>
<text x="235.7" y="82.4">05</text>
<text x="237" y="93.2">06</text>
<text x="203.3" y="110">EV2</text>
<text x="330.2" y="109">07</text>
<text x="82.9" y="128.6">08</text>
<text x="134" y="132.4">T3</text>
<text x="273.9" y="132.4">T4</text>
<text x="313.8" y="140">FR</text>
<text x="232.3" y="173.3">10</text>
<text x="337.9" y="176.5">12</text>
<text x="81.6" y="183.9">09</text>
<text x="314" y="183">11</text>
<text x="335.3" y="188.6">15</text>
<text x="98.7" y="195">M1</text>
<text x="134.1" y="192.5">W</text>
<text x="319.9" y="200.7">13</text>
<text x="333.9" y="201.6">14</text>
</g>
<g font-size="1.9" fill="#7a3b8c">
<text x="127.4" y="169.5">승차 →3F</text>
<text x="147.3" y="169.5">하차 ←1F</text>
</g>
<text font-size="1.9" fill="#9a5b1e" x="309.8" y="168.3">FR 반입 접점</text>
<g font-size="1.9" fill="#555">
<text x="34" y="232.2">1:200 · 1 m = 5 mm · SCALE BAR 20 m = 100 mm</text>
<text x="236.6" y="243.5">KEY PLAN</text>
</g>
</svg>
